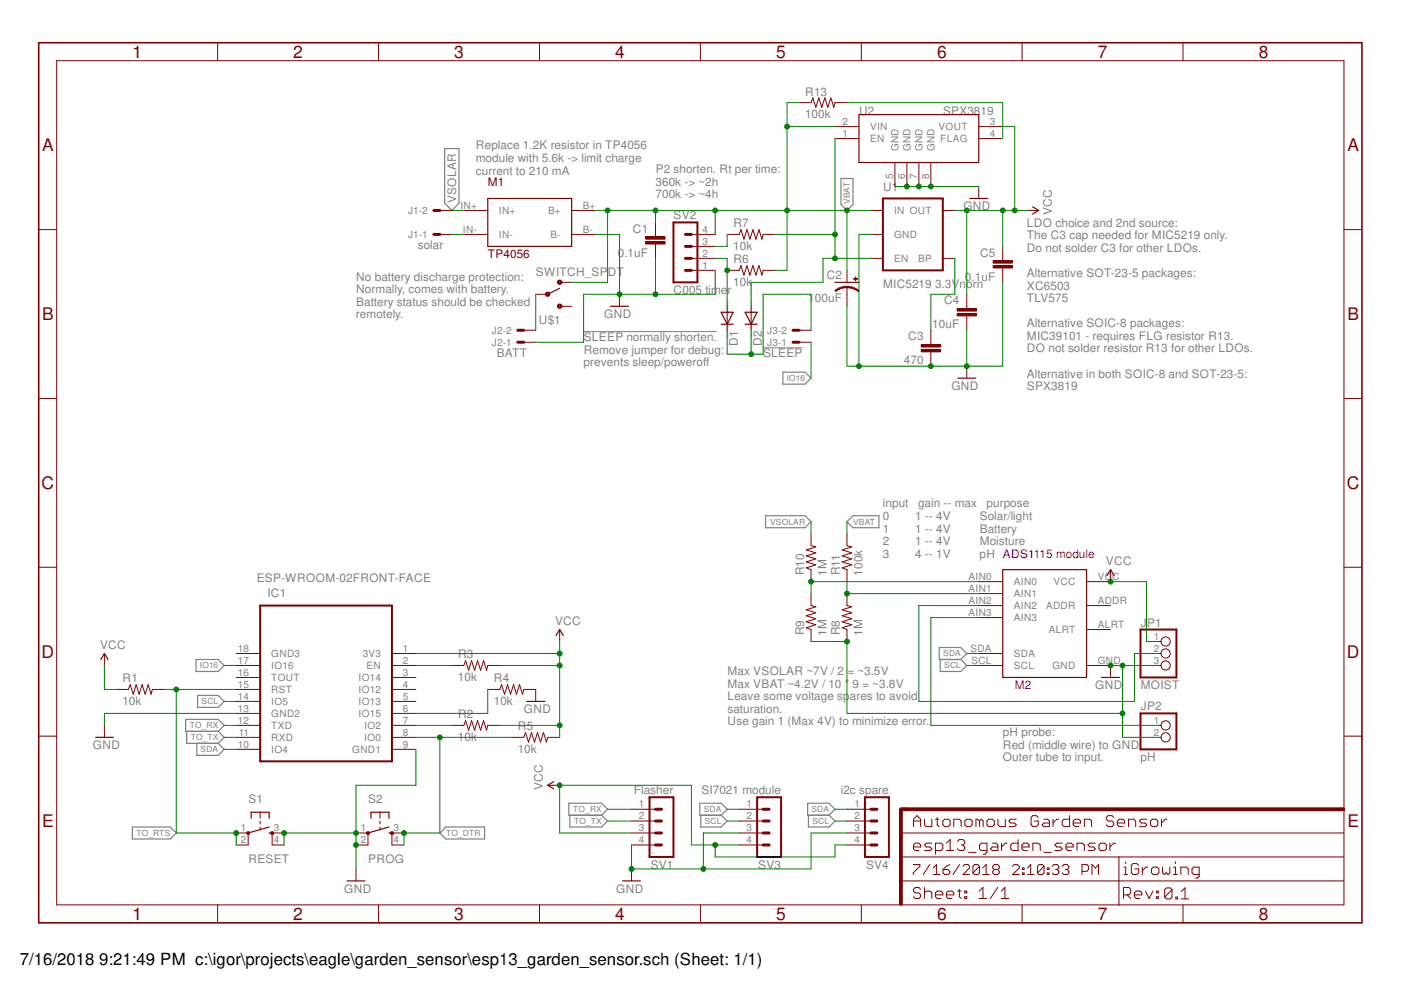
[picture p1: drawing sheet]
<svg xmlns="http://www.w3.org/2000/svg" width="297mm" height="210mm" viewBox="0 0 297 210" stroke-linecap="round" stroke-linejoin="round" font-family="sans-serif">
<path d="M123.7 70.3h28.3M161.8 73.7h8.4" fill="none" stroke="#808080" stroke-width=".21"/>
<g fill="none" stroke="#808080" stroke-width=".25">
<path d="M94.3 31.5h3v11.6l-1.5 1.5-1.5-1.5zM178.3 37.8h2.5v5.5l-1.2 1.3-1.3-1.3zM166 78.9h4.7l1.3 1.3-1.3 1.2h-4.7zM162.3 109.3h8.4l1.3 1.3-1.3 1.3h-8.4zM179.6 110.6l1.2-1.3h5.5v2.6h-5.5zM41.6 139.8h4.7l1.2 1.3-1.2 1.3h-4.7zM199.1 137.3h4.6l1.3 1.3-1.3 1.2h-4.6zM199.3 139.8v2.6h4.4l1.3-1.3-1.3-1.3M39.4 152.5h6.9l1.2 1.3-1.2 1.3h-6.9zM39.6 155.1v2.5h6.7M41.7 157.6v2.5h4.6l1.2-1.2-1.2-1.3M41.9 147.4h4.4l1.2 1.3-1.2 1.3h-4.4z"/>
<path d="M46.3 155.1l1.2 1.2-1.2 1.3M28.1 175.3h8l1.3 1.3-1.3 1.3h-8zM93.3 176.6l1.2-1.3h8.2v2.6h-8.2zM120.6 170.3h6.9l1.3 1.3-1.3 1.2h-6.9zM120.8 172.8v2.5h6.7l1.3-1.2-1.3-1.3M148.4 170.3h4.5l1.3 1.3-1.3 1.2h-4.5zM148.6 172.8v2.5h4.3l1.3-1.2-1.3-1.3M171.2 170.3h4.6l1.2 1.3-1.2 1.2h-4.6zM171.4 172.8v2.5h4.4l1.2-1.2-1.2-1.3"/>
</g>
<path d="M55.2 128.4h27.9v33h-27.9z" fill="none" stroke="#800000" stroke-width=".42"/>
<g fill="none" stroke="#800000" stroke-width=".21">
<path d="M212.6 54.8v.5M212.6 56.8v.5M50.1 138.6h5.1M83.1 138.6h5.1M24.7 146.2h2.5l.4-1 .6 2 .7-2 .6 2 .6-2 .7 2 .6-2 .6 2 .3-1h2.5M50.1 141.1h5.1M50.1 143.6h5.1M50.1 146.2h5.1M50.1 148.7h5.1M50.1 151.3h5.1M50.1 153.8h5.1M50.1 156.3h5.1"/>
<path d="M50.1 158.9h5.1M83.1 141.1h5.1M83.1 143.6h5.1M83.1 146.2h5.1M83.1 148.7h5.1M83.1 151.3h5.1M83.1 153.8h5.1M83.1 156.3h5.1M83.1 158.9h5.1M95.8 141.1h2.5l.4-1 .7 2 .6-2 .6 2 .7-2 .6 2 .6-2 .7 2 .2-1h2.6M95.8 153.8h2.5l.4-1 .7 2 .6-2 .6 2 .7-2 .6 2 .6-2 .7 2 .2-1h2.6M103.4 146.2h2.6l.3-1 .7 2 .6-2 .6 2 .7-2 .6 2 .6-2 .7 2 .2-1h2.6"/>
<path d="M108.5 156.3h2.5l.4-1 .7 2.1 .6-2.1 .6 2.1 .7-2.1 .6 2.1 .6-2.1 .7 2.1 .2-1.1h2.6"/>
</g>
<path d="M210.6 56.3h4v.5h-4z" fill-rule="evenodd" fill="#800000"/>
<path d="M210.6 56.3h4v.5h-4z" fill="none" stroke="#800000" stroke-width=".21"/>
<path d="M210.6 55.3h4v.5h-4z" fill-rule="evenodd" fill="#800000"/>
<path d="M210.6 55.3h4v.5h-4zM212.6 52.2v2.6M212.6 57.3v2.6M205 64.9v.5M205 67v.5" fill="none" stroke="#800000" stroke-width=".21"/>
<path d="M202.9 66.5h4.1v.5h-4.1z" fill-rule="evenodd" fill="#800000"/>
<path d="M202.9 66.5h4.1v.5h-4.1z" fill="none" stroke="#800000" stroke-width=".21"/>
<path d="M202.9 65.4h4.1v.6h-4.1z" fill-rule="evenodd" fill="#800000"/>
<path d="M179.6 60.9v1.5M202.9 65.4h4.1v.6h-4.1zM205 62.4v2.5M205 67.5v2.5" fill="none" stroke="#800000" stroke-width=".21"/>
<path d="M177 59.9h5.1" fill="none" stroke="#800000" stroke-width=".25"/>
<path d="M177 61.6a3.6 3.6 0 0 1 2.6-.9v.3a3.8 3.8 0 0 0-2.4 .8z" fill-rule="evenodd" fill="#800000"/>
<path d="M177 61.6a3.6 3.6 0 0 1 2.6-.9v.3a3.8 3.8 0 0 0-2.4 .8z" fill="none" stroke="#800000" stroke-width=".21"/>
<path d="M179.6 60.7a3.6 3.6 0 0 1 2.5 .9l-.1 .2a4.1 4.1 0 0 0-2.4-.8z" fill-rule="evenodd" fill="#800000"/>
<path d="M179.6 60.7a3.6 3.6 0 0 1 2.5 .9l-.1 .2a4.1 4.1 0 0 0-2.4-.8z" fill="none" stroke="#800000" stroke-width=".21"/>
<path d="M181 59.1l.8 .1z" fill-rule="evenodd" fill="#800000"/>
<path d="M181 59.1l.8 .1z" fill="none" stroke="#800000" stroke-width=".21"/>
<path d="M181.4 58.7v.9z" fill-rule="evenodd" fill="#800000"/>
<path d="M179.6 57.3v2.6M181.4 58.7v.9zM179.6 62.4v2.5M52.6 176.6v2.6M55.2 172.2v1.3M55.2 174.1v.6M55.2 175.3v.7M57.7 176.6v2.6" fill="none" stroke="#800000" stroke-width=".21"/>
<path d="M53.3 173.5v-1.3h3.8v1.3M57.1 176.6h.6M57.1 175.3l-4.5 1.3" fill="none" stroke="#800000" stroke-width=".25"/>
<path d="M52.4 176.4h.5v.5h-.5l-.1-.3z" fill-rule="evenodd" fill="#800000"/>
<path d="M52.4 176.4h.5v.5h-.5l-.1-.3z" fill="none" stroke="#800000" stroke-width=".21"/>
<path d="M57.5 176.4h.5v.5h-.5l-.1-.3z" fill-rule="evenodd" fill="#800000"/>
<path d="M50.1 176.6h2.5M50.1 179.2h2.5M57.5 176.4h.5v.5h-.5l-.1-.3zM57.7 176.6h2.5M57.7 179.2h2.5M78 176.6v2.6M80.6 172.2v1.3M80.6 174.1v.6M80.6 175.3v.7M83.1 176.6v2.6" fill="none" stroke="#800000" stroke-width=".21"/>
<path d="M78.7 173.5v-1.3h3.8v1.3M82.5 176.6h.6M82.5 175.3l-4.5 1.3" fill="none" stroke="#800000" stroke-width=".25"/>
<path d="M77.8 176.4h.5v.5h-.5l-.1-.3z" fill-rule="evenodd" fill="#800000"/>
<path d="M77.8 176.4h.5v.5h-.5l-.1-.3z" fill="none" stroke="#800000" stroke-width=".21"/>
<path d="M82.9 176.4h.5v.5h-.5l-.1-.3z" fill-rule="evenodd" fill="#800000"/>
<path d="M75.5 176.6h2.5M75.5 179.2h2.5M82.9 176.4h.5v.5h-.5l-.1-.3zM83.1 176.6h2.5M83.1 179.2h2.5" fill="none" stroke="#800000" stroke-width=".21"/>
<path d="M190.7 171.5h.6v20.4h-.6z" fill-rule="evenodd" fill="#800000"/>
<path d="M190.7 171.5h.6v20.4h-.6z" fill="none" stroke="#800000" stroke-width=".21"/>
<path d="M191 171.3h94v.6h-94z" fill-rule="evenodd" fill="#800000"/>
<g fill="none" stroke="#800000" stroke-width=".21">
<path d="M12 12.9h272.9v179h-272.9zM46.1 9.1v3.8M80.3 9.1v3.8M114.4 9.1v3.8M148.5 9.1v3.8M182.6 9.1v3.8M216.7 9.1v3.8M250.8 9.1v3.8M8.2 48.7h3.8M98.3 44.6h5.1M98.3 49.7h5.1M121.2 44.6h5.1"/>
<path d="M121.2 49.7h5.1M146.6 57.3h5M146.6 54.8h5M146.6 52.2h5M146.6 49.7h5M184.7 44.6h2.5M184.7 54.8h2.5M184.7 49.7h2.5M199.9 44.6h2.5M199.9 54.8h2.5M217.7 44.6h2.5M284.9 48.7h3.9"/>
<path d="M197.4 72.6v.5M197.4 74.6v.5M205 77.6v2.6M8.2 84.5h3.8M284.9 84.5h3.9M8.2 120.3h3.8M22.1 138.6v2.5M118.7 133.5v2.5M207.5 123.3h5.1M207.5 125.9h5.1M207.5 128.4h5.1M207.5 130.9h5.1"/>
<path d="M207.5 138.6h5.1M230.4 123.3h5.1M230.4 128.4h5.1M230.4 133.5h5.1M284.9 120.3h3.9M8.2 156.1h3.8M22.1 153.8v2.5M113.6 146.2v2.5M207.5 141.1h5.1M230.4 141.1h5.1M284.9 156.1h3.9M191 171.3h94v.6h-94z"/>
<path d="M191 176.6h93.9M193.7 179.6h1.5v-.4l-.4-.4h-.7l-.4 .4v.8l.4 .3h.7M193.7 175.3v-1.6l.7-.8 .8 .8v1.6M193.7 174.1h1.5M196 173.7v1.2l.4 .4h1.2v-1.6M197.6 178.8h-1.2l-.4 .4 .4 .4h.7l.5 .4-.5 .3h-1.1M198.3 173.7h.8M198.7 173.3v1.6l.4 .4M200.3 173.7h.7l.5 .4v.8l-.5 .4h-.7l-.4-.4v-.8zM200.7 178.8l.8-.8v2.3M202.2 175.3v-1.6h1.2l.4 .4v1.2M203 178.4l.4-.4h.8l.4 .4v.4l-.4 .4"/>
<path d="M203.8 179.2h.4M204.2 179.2l.4 .4v.4l-.4 .3h-.8l-.4-.3M204.6 174.1l.4-.4h.7l.4 .4v.8l-.4 .4h-.7l-.4-.4zM207.7 174.1v1.2M207.7 174.1l-.4-.4h-.4v1.6M207.7 174.1l.4-.4 .3 .4v1.2M209.3 174.1l.3-.4h.8l.4 .4v.8l-.4 .4h-.8l-.3-.4zM210.4 178.8h.8l.4 .4v1.1h-1.2l-.4-.3 .4-.4h1.2M211.6 173.7v1.2l.4 .4h1.1v-1.6M212.3 178.8v1.5M213.5 178.8h-.4l-.8 .8M215.5 173.7h-1.2l-.4 .4 .4 .4h.8l.4 .4-.4 .4h-1.2"/>
<path d="M215.9 178v2.3h-1.2l-.4-.3v-.8l.4-.4h1.2M216.7 179.6h1.5v-.4l-.4-.4h-.8l-.3 .4v.8l.3 .3h.8M220.1 173.3l-.4-.4h-.7l-.4 .4v1.6l.4 .4h.7l.4-.4v-.8h-.7M221.3 173.7h.8l.4 .4v1.2h-1.2l-.4-.4 .4-.4h1.2M223.3 173.7v1.6M224.4 173.7h-.3l-.8 .8M225.2 178.8h-1.1l-.5 .4 .5 .4h.7l.4 .4-.4 .3h-1.2M226 179.6h1.5v-.4l-.3-.4h-.8l-.4 .4v.8l.4 .3h.8M226.8 172.9v2.4h-1.2l-.4-.4v-.8l.4-.4h1.2M227.5 174.5h1.6v-.4l-.4-.4h-.7l-.5 .4v.8l.5 .4h.7M229.9 175.3v-1.6h1.2l.3 .4v1.2M232.2 178.8h-1.1l-.4 .4 .4 .4h.8l.3 .4-.3 .3h-1.2"/>
<path d="M233 179.2l.4-.4h.8l.4 .4v.8l-.4 .3h-.8l-.4-.3zM235.3 178.8v1.5M236.1 173.3l-.3-.4h-.9l-.3 .4v.4l.3 .4h.9l.3 .4v.4l-.3 .4h-.9l-.3-.4M236.5 178.8h-.4l-.8 .8M236.9 174.5h1.6v-.4l-.4-.4h-.8l-.4 .4v.8l.4 .4h.8M239.3 175.3v-1.6h1.1l.4 .4v1.2M243.2 173.7h-1.2l-.4 .4 .4 .4h.7l.5 .4-.5 .4h-1.1M243.9 174.1l.4-.4h.8l.4 .4v.8l-.4 .4h-.8l-.4-.4zM246.2 173.7v1.6M247.4 173.7h-.3l-.9 .8M46.1 191.9v3.8M75.5 184.2v2.6"/>
<path d="M80.3 191.9v3.8M114.4 191.9v3.8M148.5 191.9v3.8M182.6 191.9v3.8M191 186.8h93.9M191 181.7h93.9M193.6 183.3h1.4v.4l-1.4 1.4v.3M195.2 188.6l-.4-.4h-.7l-.4 .4v.3l.4 .4h.7l.4 .4v.4l-.4 .4h-.7l-.4-.4M196 189.3l.4-.4h.7l.5 .4v1.2M196 188.2v2.3M197.1 183.3l-1.4 2.1M197.9 184l.6-.7v2.1"/>
<path d="M197.9 185.4h1.4M198.3 180.3h1.2l.4-.3v-.8l-.4-.4h-1.2v2.3M198.3 189.7h1.6v-.4l-.4-.4h-.8l-.4 .4v.8l.4 .4h.8M199.9 184.4h1.1l.4 .3v.4l-.4 .3h-.7l-.4-.3zM200.7 180.3h1.5M200.7 189.7h1.5v-.4l-.4-.4h-.8l-.3 .4v.8l.3 .4h.8M201.4 183.3l-.7 .4-.8 .7M203 188.9h.8M203.4 188.6v1.5l.4 .4M203.5 183.3l-1.4 2.1M204.2 183.7l.3-.4h.7l.4 .4v.3l-1.4 1.4h1.4M204.6 188.9h.4v.4h-.4z"/>
<path d="M204.6 190.1h.4v.4h-.4zM205.4 180.7h1.5M207.6 188.9l.8-.7v2.3M207.6 190.5h1.6M207.7 183.7v1.4l-.4 .3h-.7l-.3-.3M207.7 183.7l-.4-.4h-.7l-.3 .4v1.4M207.7 183.7l-1.4 1.4M208.4 185.4h1.4M208.4 184l.7-.7v2.1M209.3 180.3h-1.2l-.4-.3v-.8l.4-.4h1.2v1.9l-.4 .4h-.5M210.8 184.4l-.3-.4v-.3l.3-.4h.7l.4 .4v.3l-.4 .4M210.8 184.4l-.3 .3v.4l.3 .3h.7l.4-.3v-.4l-.4-.3"/>
<path d="M210.8 184.4h.7M211.5 188.2l-1.5 2.3M212.3 190.5h1.6M212.3 188.9l.8-.7v2.3M214.7 183.7l.3-.4h.7l.4 .4v.3l-1.4 1.4h1.4M216.7 191.9v3.8M216.8 185.1h.3v.3h-.3zM216.8 184h.3v.4h-.3zM217.8 185.4h1.4M217.8 184l.7-.7v2.1M219 180.3v-1.5h1.1l.5 .4v1.1M221.3 180.7h1.6"/>
<path d="M221.4 183.7l-.4-.4h-.7l-.3 .4v1.4M221.4 183.7v1.4l-.4 .3h-.7l-.3-.3M221.4 183.7l-1.4 1.4M222 185.1h.4v.3h-.4zM222 184h.4v.4h-.4zM223.1 183.7l.3-.4h.8l.3 .4v.3l-.3 .4M223.8 184.4h.4M224.2 184.4l.3 .3v.4l-.3 .3h-.8l-.3-.3M225.2 183.7l.3-.4h.8l.3 .4v.3l-.3 .4M225.9 184.4h.4M226.3 184.4l.3 .3v.4l-.3 .3h-.8l-.3-.3M228.3 180.3v-1.5h1.2l.4 .4v1.1"/>
<path d="M229.4 184.7h1.1l.3-.3v-.7l-.3-.4h-1.1v2.1M231.5 185.4v-2.1l.7 .7 .7-.7v2.1M237.2 181.7v10.3M238.2 189.7h1.1l.4-.4v-.7l-.4-.4h-1.1v2.3M238.3 185.4h.8M238.3 183.9h.4v1.5M238.7 182.7v.4M239 189.7l.7 .8M240.5 189.7h1.6v-.4l-.4-.4h-.8l-.4 .4v.8l.4 .4h.8M241.4 183.5l-.4-.4h-.8l-.3 .4v1.5l.3 .4h.8l.4-.4v-.8h-.8M242.2 183.9v1.5M242.9 188.9l.7 1.6 .8-1.6"/>
<path d="M243.4 183.9h-.5l-.7 .8M244.1 184.2l.4-.3h.8l.4 .3v.8l-.4 .4h-.8l-.4-.4zM245.2 190.1h.4v.4h-.4zM245.2 188.9h.4v.4h-.4zM246.5 183.9v1.1l.3 .4 .5-.4 .3 .4 .4-.4v-1.1M248.5 188.6l-.4-.3h-.7l-.5 .3v1.6M248.5 188.6v1.6l-.4 .4h-.7l-.5-.4M248.5 188.6l-1.6 1.6M248.8 185.4h.8M248.8 183.9h.4v1.5M249.2 182.7v.4M249.3 190.2h.4v.4h-.4z"/>
<path d="M250.4 185.4v-1.5h1.1l.4 .3v1.2M250.4 190.6h1.6M250.4 189l.8-.7v2.3M250.8 191.9v3.8M254.3 185.4h-1.2l-.4-.4v-.8l.4-.3h1.2v1.9l-.4 .4h-.4"/>
</g>
<path d="M145.3 52.2h1.3M145.3 54.8h1.3M145.3 57.3h1.3M145.3 49.7h1.3M192.3 171.6h-1.3v1.2" fill="none" stroke="#800000" stroke-width=".63"/>
<path d="M8.2 9.1h280.6v186.6h-280.6z" fill="none" stroke="#800000" stroke-width=".34"/>
<path d="M103.4 42.1h17.8v10.1h-17.8zM218.9 43.9l1.3 .7-1.3 .8M203.1 80.2h3.8M21.4 139.8l.7-1.2 .8 1.2M117.9 134.7l.8-1.2 .7 1.2M212.6 120.8h17.8v22.8h-17.8zM20.3 156.3h3.7M111.7 148.7h3.8M73.6 186.8h3.8" fill="none" stroke="#800000" stroke-width=".25"/>
<path d="M142.8 47.2h5.1v12.7h-5.1zM187.2 42.1h12.7v15.2h-12.7z" fill="none" stroke="#800000" stroke-width=".42"/>
<path d="M195.3 74.1h4.1v.5h-4.1z" fill-rule="evenodd" fill="#800000"/>
<path d="M195.3 74.1h4.1v.5h-4.1z" fill="none" stroke="#800000" stroke-width=".21"/>
<path d="M195.3 73.1h4.1v.5h-4.1z" fill-rule="evenodd" fill="#800000"/>
<path d="M93.3 49.7h2.5M93.3 44.6h2.5M139 49.7v.5M139 51.7v.5M169.4 72.6h2.6M169.4 70h2.6M195.3 73.1h4.1v.5h-4.1zM197.4 70v2.6M197.4 75.1v2.5" fill="none" stroke="#800000" stroke-width=".21"/>
<path d="M92 49.7h1.3M92 44.6h1.3M168.1 72.6h1.3M168.1 70h1.3" fill="none" stroke="#800000" stroke-width=".63"/>
<path d="M136.9 51.2h4.1v.5h-4.1z" fill-rule="evenodd" fill="#800000"/>
<path d="M136.9 51.2h4.1v.5h-4.1z" fill="none" stroke="#800000" stroke-width=".21"/>
<path d="M136.9 50.2h4.1v.5h-4.1z" fill-rule="evenodd" fill="#800000"/>
<g fill="none" stroke="#800000" stroke-width=".21">
<path d="M118.7 59.9h.6M136.9 50.2h4.1v.5h-4.1zM139 47.2v2.5M139 52.2v2.6M154.2 49.7h2.5l.4-1 .6 2 .7-2 .6 2 .6-2 .7 2 .6-2 .6 2 .3-1h2.5M154.2 57.3h2.5l.4-1 .6 2 .7-2 .6 2 .6-2 .7 2 .6-2 .6 2 .3-1h2.5M111 72.6h2.6M111 70h2.6M118.7 64.9h.6M131.4 62.4v2.5M154.2 64.9v5.1M159.3 64.9v5.1"/>
<path d="M172 113.2v2.5l1 .3-2.1 .6 2.1 .6-2.1 .7 2.1 .6-2.1 .6 2.1 .7-2.1 .6 1.1 .4v2.5M179.6 113.2v2.5l1 .3-2 .6 2 .6-2 .7 2 .6-2 .6 2 .7-2 .6 1 .4v2.5M172 125.9v2.5l1 .3-2.1 .6 2.1 .6-2.1 .7 2.1 .6-2.1 .6 2.1 .7-2.1 .6 1.1 .4v2.5M179.6 125.9v2.5l1 .3-2 .6 2 .6-2 .7 2 .6-2 .6 2 .7-2 .6 1 .4v2.5M235.5 120.8v2.5M245.6 136h.6M245.6 138.6h.6M235.5 141.1v2.5M245.6 141.1h.6M245.6 153.8h.6M245.6 156.3h.6M116.1 166.5h2.6"/>
<path d="M133.9 171.6h5.1M133.9 174.1h5.1M133.9 176.6h5.1M133.9 179.2h5.1M156.7 171.6h5.1M156.7 174.1h5.1M156.7 176.6h5.1M156.7 179.2h5.1M179.6 171.6h5.1M179.6 174.1h5.1M179.6 176.6h5.1M179.6 179.2h5.1"/>
<path d="M133.9 184.2v2.6"/>
<circle cx="247.1" cy="138.6" r=".98"/>
<circle cx="247.1" cy="136" r=".98"/>
<circle cx="247.1" cy="141.1" r=".98"/>
<circle cx="247.1" cy="153.8" r=".98"/>
<circle cx="247.1" cy="156.3" r=".98"/>
</g>
<g fill="none" stroke="#800000" stroke-width=".63">
<path d="M109.8 72.6h1.2M109.8 70h1.2M139 176.6h1.2M139 174.1h1.2M139 171.6h1.2M139 179.2h1.2M161.8 176.6h1.3M161.8 174.1h1.3M161.8 171.6h1.3M161.8 179.2h1.3M184.7 176.6h1.2M184.7 174.1h1.2"/>
<path d="M184.7 171.6h1.2M184.7 179.2h1.2"/>
</g>
<path d="M241.8 133.5h7.6v10.1h-7.6zM241.8 151.3h7.6v7.6h-7.6zM137.7 169h5.1v12.7h-5.1zM160.5 169h5.1v12.7h-5.1zM183.4 169h5.1v12.7h-5.1z" fill="none" stroke="#800000" stroke-width=".42"/>
<path d="M118.7 61.1l-2.6 1.3M129.5 64.9h3.8M152.9 66.2h2.5l-1.2 2.5zM152.9 68.7h2.5M158 68.7h2.5M158 66.2h2.5l-1.2 2.5zM234.7 122l.8-1.2 .7 1.2M233.5 143.6h3.9M117.4 165.7l-1.3 .8 1.3 .8M132 186.8h3.8" fill="none" stroke="#800000" stroke-width=".25"/>
<path d="M118.3 59.6l.2-.2 .5 .2v.5l-.5 .2-.3-.4h.2l.2-.3 .3 .1v.3l-.3 .1-.2-.2h-.2z" fill-rule="evenodd" fill="#800000"/>
<path d="M118.3 59.6l.2-.2 .5 .2v.5l-.5 .2-.3-.4h.2l.2-.3 .3 .1v.3l-.3 .1-.2-.2h-.2z" fill="none" stroke="#800000" stroke-width=".21"/>
<path d="M118.3 64.6l.2-.1 .5 .1v.6l-.5 .2-.3-.5h.2l.2-.2 .3 .1v.3l-.3 .1-.2-.3h-.2z" fill-rule="evenodd" fill="#800000"/>
<path d="M118.3 64.6l.2-.1 .5 .1v.6l-.5 .2-.3-.5h.2l.2-.2 .3 .1v.3l-.3 .1-.2-.3h-.2z" fill="none" stroke="#800000" stroke-width=".21"/>
<path d="M115.7 62.1l.2-.2 .6 .2v.6l-.6 .1-.2-.4h.2l.1-.3 .3 .1v.3l-.3 .2-.1-.3h-.2z" fill-rule="evenodd" fill="#800000"/>
<g fill="none" stroke="#800000" stroke-width=".21">
<path d="M169.4 21.8h2.6l.3-1.1 .7 2.1 .6-2.1 .6 2.1 .7-2.1 .6 2.1 .6-2.1 .7 2.1 .2-1h2.6M177 26.8h5.1M177 29.4h5.1M189.7 34.5v5M192.3 34.5v5M194.8 34.5v5M197.4 34.5v5M207.5 26.8h5.1M207.5 29.4h5.1M207.5 39.5v2.6M118.7 59.9h2.5M113.6 62.4h2.5"/>
<path d="M115.7 62.1l.2-.2 .6 .2v.6l-.6 .1-.2-.4h.2l.1-.3 .3 .1v.3l-.3 .2-.1-.3h-.2zM118.7 64.9h2.5"/>
</g>
<path d="M182.1 24.3h25.4v10.2h-25.4zM205.6 42.1h3.8" fill="none" stroke="#800000" stroke-width=".25"/>
<path d="M202.4 44.6h15.3M205 44.6v17.8M88.2 141.1h7.6M88.2 153.8h7.6" fill="none" stroke="#008000" stroke-width=".21"/>
<circle cx="205" cy="44.6" r=".51" fill="#008000"/>
<g fill="none" stroke="#008000" stroke-width=".21">
<path d="M212.6 44.6v7.6"/>
<circle cx="205" cy="44.6" r=".51"/>
</g>
<circle cx="212.6" cy="44.6" r=".51" fill="#008000"/>
<g fill="none" stroke="#008000" stroke-width=".21">
<path d="M212.6 26.8h2.5v17.8"/>
<circle cx="212.6" cy="44.6" r=".51"/>
</g>
<circle cx="215.1" cy="44.6" r=".51" fill="#008000"/>
<g fill="none" stroke="#008000" stroke-width=".21">
<path d="M118.7 136v20.3M106 141.1h12.7M106 153.8h12.7"/>
<circle cx="215.1" cy="44.6" r=".51"/>
</g>
<circle cx="118.7" cy="153.8" r=".51" fill="#008000"/>
<circle cx="118.7" cy="153.8" r=".51" fill="none" stroke="#008000" stroke-width=".21"/>
<circle cx="118.7" cy="141.1" r=".51" fill="#008000"/>
<g fill="none" stroke="#008000" stroke-width=".21">
<path d="M88.2 138.6h30.5"/>
<circle cx="118.7" cy="141.1" r=".51"/>
</g>
<circle cx="118.7" cy="138.6" r=".51" fill="#008000"/>
<g fill="none" stroke="#008000" stroke-width=".21">
<path d="M235.5 123.3h7.6v12.7h2.5M22.1 141.1v5.1h2.6"/>
<circle cx="118.7" cy="138.6" r=".51"/>
</g>
<circle cx="235.5" cy="123.3" r=".51" fill="#008000"/>
<g fill="none" stroke="#008000" stroke-width=".21">
<path d="M133.9 176.6h-15.2v-10.1h27.9v12.7h10.1"/>
<circle cx="235.5" cy="123.3" r=".51"/>
</g>
<circle cx="118.7" cy="166.5" r=".51" fill="#008000"/>
<g fill="none" stroke="#008000" stroke-width=".21">
<path d="M151.6 179.2v2.5h25.4v-2.5h2.6"/>
<circle cx="118.7" cy="166.5" r=".51"/>
</g>
<circle cx="151.6" cy="179.2" r=".51" fill="#008000"/>
<g fill="none" stroke="#008000" stroke-width=".21">
<path d="M205 70v7.6"/>
<circle cx="151.6" cy="179.2" r=".51"/>
</g>
<circle cx="205" cy="77.6" r=".51" fill="#008000"/>
<g fill="none" stroke="#008000" stroke-width=".21">
<path d="M184.7 49.7h-2.6v27.9M212.6 59.9v17.7h-33v-12.7"/>
<circle cx="205" cy="77.6" r=".51"/>
</g>
<circle cx="182.1" cy="77.6" r=".51" fill="#008000"/>
<circle cx="182.1" cy="77.6" r=".51" fill="none" stroke="#008000" stroke-width=".21"/>
<circle cx="197.4" cy="77.6" r=".51" fill="#008000"/>
<g fill="none" stroke="#008000" stroke-width=".21">
<path d="M75.5 179.2v5"/>
<circle cx="197.4" cy="77.6" r=".51"/>
</g>
<circle cx="75.5" cy="179.2" r=".51" fill="#008000"/>
<g fill="none" stroke="#008000" stroke-width=".21">
<path d="M88.2 158.9v7.6h-12.7v10.1h-15.3"/>
<circle cx="75.5" cy="179.2" r=".51"/>
</g>
<circle cx="75.5" cy="176.6" r=".51" fill="#008000"/>
<g fill="none" stroke="#008000" stroke-width=".21">
<path d="M60.2 176.6v2.6"/>
<circle cx="75.5" cy="176.6" r=".51"/>
</g>
<circle cx="60.2" cy="176.6" r=".51" fill="#008000"/>
<g fill="none" stroke="#008000" stroke-width=".21">
<path d="M126.3 49.7h5.1v12.7h-7.7v10.2h-10.1M50.1 151.3h-28v2.5M75.5 176.6v2.6"/>
<circle cx="60.2" cy="176.6" r=".51"/>
</g>
<circle cx="131.4" cy="62.4" r=".51" fill="#008000"/>
<g fill="none" stroke="#008000" stroke-width=".21">
<path d="M139 54.8v7.6M151.6 57.3v5.1h-20.2"/>
<circle cx="131.4" cy="62.4" r=".51"/>
</g>
<circle cx="139" cy="62.4" r=".51" fill="#008000"/>
<g fill="none" stroke="#008000" stroke-width=".21">
<path d="M238 141.1h7.6"/>
<circle cx="139" cy="62.4" r=".51"/>
</g>
<circle cx="235.5" cy="141.1" r=".51" fill="#008000"/>
<g fill="none" stroke="#008000" stroke-width=".21">
<path d="M172 136h7.6v15.3M235.5 141.1h2.5"/>
<circle cx="235.5" cy="141.1" r=".51"/>
</g>
<circle cx="179.6" cy="136" r=".51" fill="#008000"/>
<g fill="none" stroke="#008000" stroke-width=".21">
<path d="M238 141.1v10.2h-58.4"/>
<circle cx="179.6" cy="136" r=".51"/>
</g>
<circle cx="238" cy="141.1" r=".51" fill="#008000"/>
<g fill="none" stroke="#008000" stroke-width=".21">
<path d="M238 151.3v5"/>
<circle cx="238" cy="141.1" r=".51"/>
</g>
<circle cx="238" cy="151.3" r=".51" fill="#008000"/>
<g fill="none" stroke="#008000" stroke-width=".21">
<path d="M238 156.3h7.6M156.7 176.6h-7.6v7.6h-15.2v-5"/>
<circle cx="238" cy="151.3" r=".51"/>
</g>
<circle cx="133.9" cy="184.2" r=".51" fill="#008000"/>
<g fill="none" stroke="#008000" stroke-width=".21">
<path d="M179.6 176.6h-7.6v7.6h-22.9"/>
<circle cx="133.9" cy="184.2" r=".51"/>
</g>
<circle cx="149.1" cy="184.2" r=".51" fill="#008000"/>
<g fill="none" stroke="#008000" stroke-width=".21">
<path d="M192.3 39.5h5.1"/>
<circle cx="149.1" cy="184.2" r=".51"/>
</g>
<circle cx="194.8" cy="39.5" r=".51" fill="#008000"/>
<g fill="none" stroke="#008000" stroke-width=".21">
<path d="M189.7 39.5h2.6"/>
<circle cx="194.8" cy="39.5" r=".51"/>
</g>
<circle cx="192.3" cy="39.5" r=".51" fill="#008000"/>
<g fill="none" stroke="#008000" stroke-width=".21">
<path d="M197.4 39.5h10.1"/>
<circle cx="192.3" cy="39.5" r=".51"/>
</g>
<circle cx="197.4" cy="39.5" r=".51" fill="#008000"/>
<g fill="none" stroke="#008000" stroke-width=".21">
<path d="M88.2 156.3h20.3M93.3 156.3v20.3h-7.7v2.6M103.4 146.2v5.1h-15.2"/>
<circle cx="197.4" cy="39.5" r=".51"/>
</g>
<circle cx="85.6" cy="176.6" r=".51" fill="#008000"/>
<circle cx="85.6" cy="176.6" r=".51" fill="none" stroke="#008000" stroke-width=".21"/>
<circle cx="93.3" cy="156.3" r=".51" fill="#008000"/>
<g fill="none" stroke="#008000" stroke-width=".21">
<path d="M184.7 44.6h-5.1v12.7M47.5 153.8h2.6M47.5 156.3h2.6M128.8 171.6h5.1M128.8 174.1h5.1"/>
<circle cx="93.3" cy="156.3" r=".51"/>
</g>
<circle cx="179.6" cy="44.6" r=".51" fill="#008000"/>
<g fill="none" stroke="#008000" stroke-width=".21">
<path d="M126.3 44.6h53.3M151.6 44.6v5.1"/>
<circle cx="179.6" cy="44.6" r=".51"/>
</g>
<circle cx="151.6" cy="44.6" r=".51" fill="#008000"/>
<g fill="none" stroke="#008000" stroke-width=".21">
<path d="M139 44.6v2.6"/>
<circle cx="151.6" cy="44.6" r=".51"/>
</g>
<circle cx="139" cy="44.6" r=".51" fill="#008000"/>
<g fill="none" stroke="#008000" stroke-width=".21">
<path d="M166.9 44.6v12.7h-2.6"/>
<circle cx="139" cy="44.6" r=".51"/>
</g>
<circle cx="166.9" cy="44.6" r=".51" fill="#008000"/>
<g fill="none" stroke="#008000" stroke-width=".21">
<path d="M128.8 44.6v15.3h-7.6"/>
<circle cx="166.9" cy="44.6" r=".51"/>
</g>
<circle cx="128.8" cy="44.6" r=".51" fill="#008000"/>
<g fill="none" stroke="#008000" stroke-width=".21">
<path d="M166.9 26.8h10.1M166.9 21.8v22.8"/>
<circle cx="128.8" cy="44.6" r=".51"/>
</g>
<circle cx="166.9" cy="26.8" r=".51" fill="#008000"/>
<g fill="none" stroke="#008000" stroke-width=".21">
<path d="M166.9 21.8h2.5M179.6 110.6v2.6M34.8 146.2h15.3M50.1 176.6v2.6"/>
<circle cx="166.9" cy="26.8" r=".51"/>
</g>
<circle cx="37.4" cy="146.2" r=".51" fill="#008000"/>
<g fill="none" stroke="#008000" stroke-width=".21">
<path d="M37.4 146.2v30.4h12.7"/>
<circle cx="37.4" cy="146.2" r=".51"/>
</g>
<circle cx="50.1" cy="176.6" r=".51" fill="#008000"/>
<g fill="none" stroke="#008000" stroke-width=".21">
<path d="M95.8 44.6h2.5M95.8 49.7h2.5M151.6 54.8h2.6v10.1M154.2 49.7v2.5h-2.6M202.4 54.8v7.6h-5v7.6M172 110.6v2.6"/>
<circle cx="50.1" cy="176.6" r=".51"/>
</g>
<circle cx="154.2" cy="57.3" r=".51" fill="#008000"/>
<g fill="none" stroke="#008000" stroke-width=".21">
<path d="M159.3 70v5.1M161.8 62.4v12.7h-7.6v-5.1"/>
<circle cx="154.2" cy="57.3" r=".51"/>
</g>
<circle cx="159.3" cy="75.1" r=".51" fill="#008000"/>
<g fill="none" stroke="#008000" stroke-width=".21">
<path d="M164.3 49.7h12.7v5.1M184.7 54.8h-10.2v5.1h-15.2v5M161.8 62.4h10.2v7.6"/>
<circle cx="159.3" cy="75.1" r=".51"/>
</g>
<circle cx="177" cy="54.8" r=".51" fill="#008000"/>
<g fill="none" stroke="#008000" stroke-width=".21">
<path d="M177 29.4v20.3"/>
<circle cx="177" cy="54.8" r=".51"/>
</g>
<circle cx="177" cy="49.7" r=".51" fill="#008000"/>
<g fill="none" stroke="#008000" stroke-width=".21">
<path d="M205 138.6h2.5M207.5 123.3h-35.5v2.6M47.5 158.9h2.6M47.5 148.7h2.6M205 141.1h2.5M154.2 171.6h2.5M154.2 174.1h2.5M177 171.6h2.6M177 174.1h2.6"/>
<circle cx="177" cy="49.7" r=".51"/>
</g>
<circle cx="172" cy="123.3" r=".51" fill="#008000"/>
<g fill="none" stroke="#008000" stroke-width=".21">
<path d="M179.6 123.3v2.6h27.9M207.5 128.4h-12.7v20.3h45.7v-10.1h5.1M207.5 130.9h-10.1v22.9h48.2"/>
<circle cx="172" cy="123.3" r=".51"/>
</g>
<circle cx="179.6" cy="125.9" r=".51" fill="#008000"/>
<g fill="none" stroke="#008000" stroke-width=".21">
<path d="M179.6 21.8h33v7.6M113.6 62.4v7.6M172 72.6v7.6M47.5 141.1h2.6"/>
<circle cx="179.6" cy="125.9" r=".51"/>
</g>
<g font-size="3.7" fill="#800000">
<text x="28.1" y="12.3">1</text>
<text x="62.2" y="12.3">2</text>
<text x="96.3" y="12.3">3</text>
<text x="130.4" y="12.3">4</text>
<text x="164.5" y="12.3">5</text>
<text x="198.7" y="12.3">6</text>
<text x="232.8" y="12.3">7</text>
<text x="266.9" y="12.3">8</text>
<text x="8.9" y="32.1">A</text>
<text x="285.7" y="32.1">A</text>
<text x="8.9" y="67.9">B</text>
<text x="285.7" y="67.9">B</text>
<text x="8.8" y="103.7">C</text>
<text x="285.5" y="103.7">C</text>
<text x="8.8" y="139.5">D</text>
<text x="285.5" y="139.5">D</text>
<text x="8.9" y="175.3">E</text>
<text x="285.7" y="175.3">E</text>
<text x="28.1" y="195.1">1</text>
<text x="62.2" y="195.1">2</text>
<text x="96.3" y="195.1">3</text>
<text x="130.4" y="195.1">4</text>
<text x="164.5" y="195.1">5</text>
<text x="198.7" y="195.1">6</text>
<text x="232.8" y="195.1">7</text>
<text x="266.9" y="195.1">8</text>
</g>
<text font-size="3.6" x="4.2" y="204.7">7/16/2018 9:21:49 PM c:\igor\projects\eagle\garden_sensor\esp13_garden_sensor.sch (Sheet: 1/1)</text>
<g font-size="2.5" fill="#808080">
<text x="170.7" y="20.3">R13</text>
<text x="170.7" y="25.1">100k</text>
<text x="182.2" y="24.3">U2</text>
<text x="199.9" y="24.3">SPX3819</text>
<text x="100.9" y="34.3">module with 5.6k -&gt; limit charge</text>
<text x="100.9" y="31.7">Replace 1.2K resistor in TP4056</text>
<text x="100.9" y="37">current to 210 mA</text>
<text x="139" y="39.4">360k -&gt; ~2h</text>
<text x="139" y="36.7">P2 shorten. Rt per time:</text>
<text x="187.2" y="40.6">U1</text>
<text x="96.7" y="43.1" transform="rotate(-90 96.7 43.1)">VSOLAR</text>
<text x="139" y="42.1">700k -&gt; ~4h</text>
<text x="142.8" y="46.4">SV2</text>
<text x="204.3" y="44.6">GND</text>
<text x="223" y="45.6" transform="rotate(-90 223 45.6)">VCC</text>
<text x="88.6" y="52.9">solar</text>
<text x="134.2" y="49.3">C1</text>
<text x="155.4" y="53">10k</text>
<text x="155.5" y="48.2">R7</text>
<text x="217.7" y="48">LDO choice and 2nd source:</text>
<text x="217.7" y="50.7">The C3 cap needed for MIC5219 only.</text>
<text x="217.7" y="53.4">Do not solder C3 for other LDOs.</text>
<text x="75.5" y="59.5">No battery discharge protection:</text>
<text x="113.6" y="58.6">SWITCH_SPDT</text>
<text x="131" y="54.4">0.1uF</text>
<text x="155.5" y="55.8">R6</text>
<text x="175.3" y="59.2">C2</text>
<text x="204.6" y="59.5">0.1uF</text>
<text x="207.8" y="54.4">C5</text>
<text x="217.7" y="58.7">Alternative SOT-23-5 packages:</text>
<text x="75.5" y="62.1">Normally, comes with battery.</text>
<text x="75.5" y="64.8">Battery status should be checked</text>
<text x="142.8" y="62.4">C005 timer</text>
<text x="155.4" y="60.6">10k</text>
<text x="171.4" y="64.1">100uF</text>
<text x="187.2" y="61.1">MIC5219 3.3Vnorn</text>
<text x="200.2" y="64.6">C4</text>
<text x="217.7" y="61.4">XC6503</text>
<text x="217.7" y="64.1">TLV575</text>
<text x="75.5" y="67.5">remotely.</text>
<text x="114.3" y="68.7">U$1</text>
<text x="128.1" y="67.5">GND</text>
<text x="197.7" y="69.6">10uF</text>
<text x="217.7" y="69.4">Alternative SOIC-8 packages:</text>
<text x="105.3" y="75.7">BATT</text>
<text x="123.7" y="77.6">prevents sleep/poweroff</text>
<text x="123.8" y="72.3">SLEEP normally shorten.</text>
<text x="123.8" y="75">Remove jumper for debug:</text>
<text x="156.5" y="73.3" transform="rotate(-90 156.5 73.3)">D1</text>
<text x="161.5" y="73.3" transform="rotate(-90 161.5 73.3)">D2</text>
<text x="161.8" y="75.7">SLEEP</text>
<text x="191.6" y="77.3">470</text>
<text x="192.6" y="72.2">C3</text>
<text x="217.7" y="72.1">MIC39101 - requires FLG resistor R13.</text>
<text x="217.7" y="74.7">DO not solder resistor R13 for other LDOs.</text>
<text x="201.7" y="82.7">GND</text>
<text x="217.7" y="80.1">Alternative in both SOIC-8 and SOT-23-5:</text>
<text x="217.7" y="82.7">SPX3819</text>
<text x="187.2" y="107.6">input</text>
<text x="194.6" y="107.6">gain -- max</text>
<text x="209.2" y="107.6">purpose</text>
<text x="187.2" y="110.2">0</text>
<text x="187.2" y="112.9">1</text>
<text x="194" y="110.2">1 -- 4V</text>
<text x="194" y="112.9">1 -- 4V</text>
<text x="207.7" y="110.2">Solar/light</text>
<text x="207.7" y="112.9">Battery</text>
<text x="187.2" y="115.6">2</text>
<text x="187.2" y="118.2">3</text>
<text x="194" y="115.6">1 -- 4V</text>
<text x="194" y="118.2">4 -- 1V</text>
<text x="207.7" y="118.2">pH ADS1115 module</text>
<text x="207.7" y="115.6">Moisture</text>
<text x="234.5" y="119.8">VCC</text>
<text x="54.4" y="123.3">ESP-WROOM-02FRONT-FACE</text>
<text x="170.5" y="122" transform="rotate(-90 170.5 122)">R10</text>
<text x="175.3" y="122" transform="rotate(-90 175.3 122)">1M</text>
<text x="178.1" y="122" transform="rotate(-90 178.1 122)">R11</text>
<text x="182.9" y="122" transform="rotate(-90 182.9 122)">100k</text>
<text x="56.7" y="126.6">IC1</text>
<text x="21.2" y="137.5">VCC</text>
<text x="117.7" y="132.5">VCC</text>
<text x="170.5" y="134.7" transform="rotate(-90 170.5 134.7)">R9</text>
<text x="175.3" y="134.7" transform="rotate(-90 175.3 134.7)">1M</text>
<text x="178.1" y="134.7" transform="rotate(-90 178.1 134.7)">R8</text>
<text x="182.9" y="134.7" transform="rotate(-90 182.9 134.7)">1M</text>
<text x="241.8" y="132.8">JP1</text>
<text x="97.1" y="139.6">R3</text>
<text x="154.3" y="143.1">Max VSOLAR ~7V / 2 = ~3.5V</text>
<text x="25.9" y="149.5">10k</text>
<text x="26" y="144.7">R1</text>
<text x="97.1" y="144.4">10k</text>
<text x="104.7" y="149.5">10k</text>
<text x="104.7" y="144.7">R4</text>
<text x="154.3" y="145.8">Max VBAT ~4.2V / 10 * 9 = ~3.8V</text>
<text x="154.3" y="148.5">Leave some voltage spares to avoid</text>
<text x="232.2" y="146.2">GND</text>
<text x="241.8" y="146.2">MOIST</text>
<text x="97.1" y="152.3">R2</text>
<text x="109.8" y="154.8">R5</text>
<text x="111.1" y="151.3">GND</text>
<text x="154.2" y="151.1">saturation.</text>
<text x="154.3" y="153.8">Use gain 1 (Max 4V) to minimize error.</text>
<text x="241.8" y="150.6">JP2</text>
<text x="19.7" y="158.9">GND</text>
<text x="97.1" y="157.1">10k</text>
<text x="109.8" y="159.6">10k</text>
<text x="212.6" y="156.1">pH probe:</text>
<text x="212.6" y="158.7">Red (middle wire) to GND.</text>
<text x="212.6" y="161.4">Outer tube to input.</text>
<text x="241.8" y="161.4">pH</text>
<text x="115.1" y="167.5" transform="rotate(-90 115.1 167.5)">VCC</text>
<text x="52.7" y="170.3">S1</text>
<text x="78.1" y="170.3">S2</text>
<text x="134.4" y="168.3">Flasher</text>
<text x="148.7" y="168.3">SI7021 module</text>
<text x="178.3" y="168.3">i2c spare</text>
<text x="52.7" y="183">RESET</text>
<text x="78.1" y="183">PROG</text>
<text x="138" y="184.2">SV1</text>
<text x="160.8" y="184.2">SV3</text>
<text x="183.6" y="184.2">SV4</text>
<text x="73" y="189.3">GND</text>
<text x="130.6" y="189.3">GND</text>
</g>
<g font-size="2.5" fill="#800000">
<text x="103.5" y="39.5">M1</text>
<text x="103.5" y="54.8">TP4056</text>
</g>
<text font-size="2.5" fill="#800080" x="215.2" y="146.2">M2</text>
<g font-size="2.1" fill="#808080">
<text x="178.6" y="26.5">2</text>
<text x="178.6" y="29">1</text>
<text x="184.5" y="27.6">VIN</text>
<text x="199" y="27.6">VOUT</text>
<text x="209.8" y="26.5">3</text>
<text x="209.8" y="29">4</text>
<text x="184.5" y="30.1">EN</text>
<text x="190.5" y="32.1" transform="rotate(-90 190.5 32.1)">GND</text>
<text x="193" y="32.1" transform="rotate(-90 193 32.1)">GND</text>
<text x="195.6" y="32.1" transform="rotate(-90 195.6 32.1)">GND</text>
<text x="198.1" y="32.1" transform="rotate(-90 198.1 32.1)">GND</text>
<text x="199.3" y="30.1">FLAG</text>
<text x="189.4" y="38" transform="rotate(-90 189.4 38)">5</text>
<text x="191.9" y="38" transform="rotate(-90 191.9 38)">6</text>
<text x="194.5" y="38" transform="rotate(-90 194.5 38)">7</text>
<text x="197" y="38" transform="rotate(-90 197 38)">8</text>
<text x="86.5" y="45.4">J1-2</text>
<text x="97.6" y="44.3">IN+</text>
<text x="105.8" y="45.4">IN+</text>
<text x="116.2" y="45.4">B+</text>
<text x="123.6" y="44.3">B+</text>
<text x="189.6" y="45.4">IN OUT</text>
<text x="86.5" y="50.5">J1-1</text>
<text x="98.1" y="49.4">IN-</text>
<text x="105.8" y="50.5">IN-</text>
<text x="116.7" y="50.5">B-</text>
<text x="123.6" y="49.4">B-</text>
<text x="148.9" y="51.9">3</text>
<text x="148.9" y="49.4">4</text>
<text x="189.6" y="50.5">GND</text>
<text x="148.9" y="56.9">1</text>
<text x="148.9" y="54.4">2</text>
<text x="189.6" y="55.5">EN</text>
<text x="194.6" y="55.5">BP</text>
<text x="104.3" y="70.8">J2-2</text>
<text x="162.7" y="70.8">J3-2</text>
<text x="104.3" y="73.3">J2-1</text>
<text x="162.7" y="73.3">J3-1</text>
<text x="205.4" y="123">AIN0</text>
<text x="205.4" y="125.5">AIN1</text>
<text x="215" y="124.1">AIN0</text>
<text x="223.4" y="124.1">VCC</text>
<text x="232.7" y="123">VCC</text>
<text x="205.4" y="128.1">AIN2</text>
<text x="205.4" y="130.6">AIN3</text>
<text x="215" y="126.6">AIN1</text>
<text x="215" y="129.2">AIN2</text>
<text x="215" y="131.7">AIN3</text>
<text x="221.8" y="129.2">ADDR</text>
<text x="232.7" y="128.1">ADDR</text>
<text x="222.4" y="134.2">ALRT</text>
<text x="232.7" y="133.1">ALRT</text>
<text x="244.6" y="135.7">1</text>
<text x="50.5" y="138.2">18</text>
<text x="50.5" y="140.8">17</text>
<text x="50.5" y="143.3">16</text>
<text x="57.5" y="139.3">GND3</text>
<text x="57.5" y="141.9">IO16</text>
<text x="76.9" y="139.3">3V3</text>
<text x="77.7" y="141.9">EN</text>
<text x="85.4" y="143.3">3</text>
<text x="85.4" y="140.8">2</text>
<text x="85.4" y="138.2">1</text>
<text x="205.7" y="138.2">SDA</text>
<text x="205.9" y="140.8">SCL</text>
<text x="215" y="139.3">SDA</text>
<text x="215" y="141.9">SCL</text>
<text x="223.1" y="141.9">GND</text>
<text x="232.7" y="140.8">GND</text>
<text x="244.6" y="138.2">2</text>
<text x="244.6" y="140.8">3</text>
<text x="50.5" y="145.8">15</text>
<text x="50.5" y="148.3">14</text>
<text x="57.5" y="144.4">TOUT</text>
<text x="57.5" y="146.9">RST</text>
<text x="57.5" y="149.5">IO5</text>
<text x="76" y="149.5">IO13</text>
<text x="76" y="146.9">IO12</text>
<text x="76" y="144.4">IO14</text>
<text x="85.4" y="148.3">5</text>
<text x="85.4" y="145.8">4</text>
<text x="50.5" y="150.9">13</text>
<text x="50.5" y="153.4">12</text>
<text x="50.6" y="156">11</text>
<text x="57.5" y="152">GND2</text>
<text x="57.5" y="154.6">TXD</text>
<text x="76" y="152">IO15</text>
<text x="77.2" y="154.6">IO2</text>
<text x="85.4" y="156">8</text>
<text x="85.4" y="153.4">7</text>
<text x="85.4" y="150.9">6</text>
<text x="244.6" y="153.4">1</text>
<text x="244.6" y="156">2</text>
<text x="50.5" y="158.5">10</text>
<text x="57.5" y="157.1">RXD</text>
<text x="57.5" y="159.6">IO4</text>
<text x="74.7" y="159.6">GND1</text>
<text x="77.2" y="157.1">IO0</text>
<text x="85.4" y="158.5">9</text>
<text x="135.4" y="171.2">1</text>
<text x="135.4" y="173.7">2</text>
<text x="158.3" y="171.2">1</text>
<text x="158.3" y="173.7">2</text>
<text x="181.1" y="171.2">1</text>
<text x="181.1" y="173.7">2</text>
<text x="51.1" y="176.3">1</text>
<text x="51.1" y="178.8">2</text>
<text x="58.1" y="176.3">3</text>
<text x="58.1" y="178.8">4</text>
<text x="76.5" y="176.3">1</text>
<text x="76.5" y="178.8">2</text>
<text x="83.4" y="176.3">3</text>
<text x="83.4" y="178.8">4</text>
<text x="135.4" y="176.3">3</text>
<text x="135.4" y="178.8">4</text>
<text x="158.3" y="176.3">3</text>
<text x="158.3" y="178.8">4</text>
<text x="181.1" y="176.3">3</text>
<text x="181.1" y="178.8">4</text>
</g>
<g font-size="1.8" fill="#808080">
<text x="180.2" y="43.3" transform="rotate(-90 180.2 43.3)">VBAT</text>
<text x="166.8" y="80.8">IO16</text>
<text x="163.3" y="111.3">VSOLAR</text>
<text x="180.9" y="111.3">VBAT</text>
<text x="42.4" y="141.7">IO16</text>
<text x="200" y="139.2">SDA</text>
<text x="200.2" y="141.7">SCL</text>
<text x="42.8" y="149.4">SCL</text>
<text x="40.3" y="154.4">TO_RX</text>
<text x="40.4" y="157">TO_TX</text>
<text x="42.5" y="159.5">SDA</text>
<text x="121.5" y="172.2">TO_RX</text>
<text x="149.2" y="172.2">SDA</text>
<text x="172" y="172.2">SDA</text>
<text x="28.9" y="177.3">TO_RTS</text>
<text x="94.6" y="177.2">TO_DTR</text>
<text x="121.7" y="174.8">TO_TX</text>
<text x="149.4" y="174.8">SCL</text>
<text x="172.3" y="174.8">SCL</text>
</g>
<g font-size=".6" fill="#808080">
<text x="154.4" y="71.6" transform="rotate(-90 154.4 71.6)">SpiceOrder 2</text>
<text x="154.4" y="66.5" transform="rotate(-90 154.4 66.5)">SpiceOrder 1</text>
<text x="159.5" y="71.6" transform="rotate(-90 159.5 71.6)">SpiceOrder 2</text>
<text x="159.5" y="66.5" transform="rotate(-90 159.5 66.5)">SpiceOrder 1</text>
</g>
</svg>
